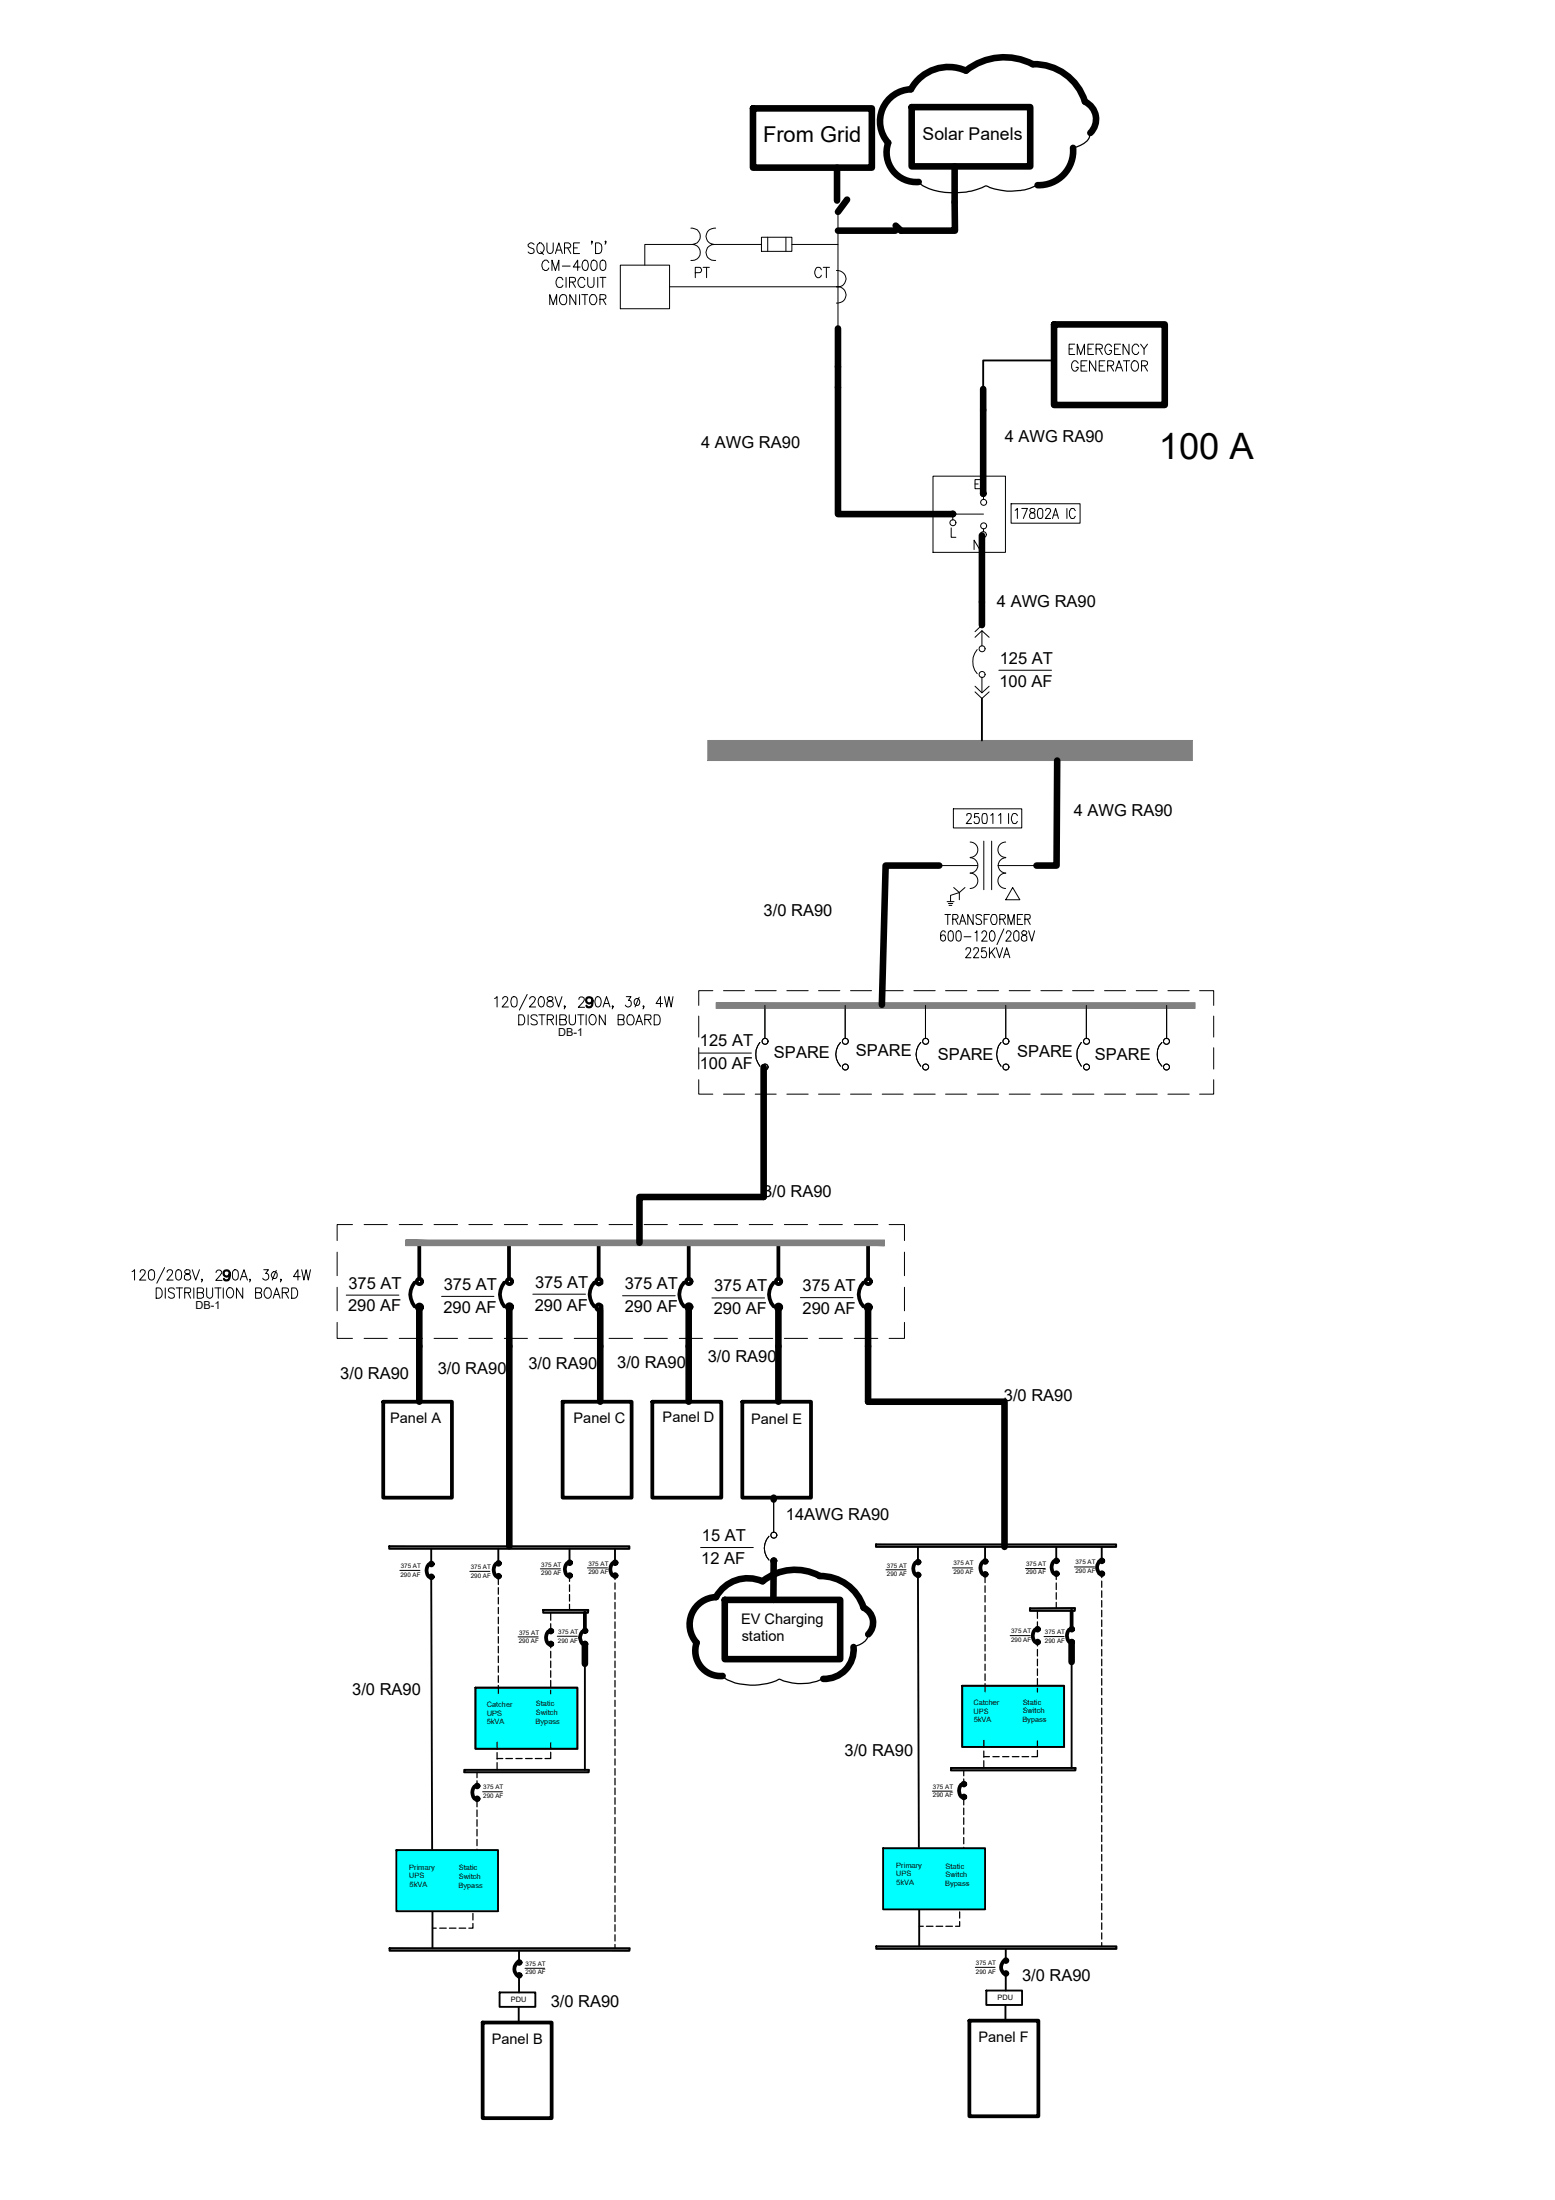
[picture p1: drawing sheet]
<svg xmlns="http://www.w3.org/2000/svg" width="210mm" height="297mm" viewBox="0 0 210 297" stroke-linecap="round" stroke-linejoin="round" font-family="sans-serif">
<!-- layer: PDF_Solid Fills -->
<g fill="#808080" stroke="#808080" stroke-width=".13">
<path d="M73.3 217.4h6.1z"/>
<path d="M73.3 217.4h6.1v.3z"/>
<path d="M139 217.2l6.1-.1z"/>
<path d="M139 217.2h6.1v.3z"/>
<path d="M95.5 102.7h65.5v-2.7zM95.5 100h65.5l-65.5 2.7z"/>
<path d="M96.7 135.4h64.6v.7zM96.7 135.4v.7h64.6z"/>
<path d="M96.7 135.4h64.6v.7zM96.7 135.4v.7h64.6z"/>
<path d="M54.8 167.5h64.6v.7zM54.8 167.5h64.6v.7zM54.8 167.5v.7h64.6zM54.8 167.5v.7h64.6z"/>
<path d="M62.7 239l16.8 .3v-.3zM62.7 239l16.8 .3h-16.8z"/>
<path d="M73.3 217.7h6.1zM73.3 217.4l6.1 .3h-6.1z"/>
<path d="M52.6 263l32.4 .4v-.4zM52.6 263l32.4 .4h-32.4z"/>
<path d="M52.5 208.8l32.5 .3v-.3zM52.5 208.8l32.5 .3h-32.5z"/>
<path d="M128.4 238.7l16.8 .3v-.3zM128.4 238.7l16.8 .3h-16.8z"/>
<path d="M139 217.5h6.1zM139 217.2l6.1 .3h-6.1z"/>
<path d="M118.3 262.8l32.4 .3v-.3zM118.3 262.8l32.4 .3h-32.4z"/>
<path d="M118.2 208.5l32.5 .4v-.4zM118.2 208.5l32.5 .4h-32.5z"/>
</g>
<!-- layer: PDF_Geometry -->
<g fill="none" stroke="#000" stroke-width=".13">
<path d="M72.1 33l-.1-.1a.46 .46 0 0 0-.7 .1 .32 .32 0 0 0 .2 .4l.5 .2a.42 .42 0 0 1-.1 .6 .42 .42 0 0 1-.6-.2M72.6 33l.2-.2h.3a.85 .85 0 0 1 0 1.4 .62 .62 0 0 1-.6-.9zM73 34l.4 .4M73.8 32.8v1a.42 .42 0 0 0 .5 .4 .42 .42 0 0 0 .4-.4v-1M74.1 35.5a.41 .41 0 0 0-.7-.3 .79 .79 0 0 0 .1 1.3 .47 .47 0 0 0 .6-.3M74.5 36.5v-1.4l.5 1.4 .4-1.4v1.4M75 34.2l.4-1.4 .5 1.4M75.1 33.8h.6M75.6 39.9a.47 .47 0 0 1 .6-.1 .47 .47 0 0 1 .3 .5 .6 .6 0 0 1-.6 .8h-.1a.85 .85 0 0 1-.2-1.2zM75.9 35.9h1.1M76 37.8a.48 .48 0 0 0-.6-.4 .48 .48 0 0 0-.3 .6v.3a.48 .48 0 0 0 .3 .5 .48 .48 0 0 0 .6-.3M76.2 33.5l.7-.1a.31 .31 0 0 0 0-.5l-.1-.1h-.6v1.4"/>
<path d="M76.4 37.5v1.3M76.6 33.5l.4 .7M76.9 38.1h.5a.32 .32 0 0 0 .3-.3 .32 .32 0 0 0-.3-.3h-.5v1.3M77.3 38.1l.4 .7M77.4 33.5h.5M77.7 39.8v1.3l-.8-1.3v1.3M78.2 32.8h-.8v1.4h.8M78.2 39.8v1.3M78.3 36.1h-.9l.6-1v1.4M78.5 39.8h.8M78.8 35.2a.33 .33 0 0 1 .5 .2 .72 .72 0 0 1-.3 1.1 .87 .87 0 0 1-.2-1.3zM79 37.8l-.2-.3h-.1a.68 .68 0 0 0-.7 .6 .68 .68 0 0 0 .7 .7l.3-.3"/>
<path d="M79 39.8v1.3M79.3 37.5v.9a.43 .43 0 0 0 .5 .4 .43 .43 0 0 0 .4-.4v-.9M79.7 39.9l.1-.1a.63 .63 0 0 1 .8 .4 .63 .63 0 0 1-.2 .7l-.2 .2a.69 .69 0 0 1-.6-.4 .69 .69 0 0 1 .1-.8zM79.9 32.6v.1v-.2l-.1 .5M79.9 35.2l.2-.1 .3 .1a.98 .98 0 0 1 0 1.2 .33 .33 0 0 1-.6-.1 1.16 1.16 0 0 1 .1-1.1zM80.4 32.8a.78 .78 0 0 1 .8 .4 .78 .78 0 0 1-.2 .9l-.6 .1zM80.7 37.5v1.3M81 37.5h.8M81.2 35.2a.37 .37 0 0 1 .5 .2 1.37 1.37 0 0 1-.1 1 .37 .37 0 0 1-.6-.1 1.37 1.37 0 0 1 .2-1.1zM81.4 37.5v1.3M81.8 32.6l-.1 .1v-.1v-.1l.1 .1-.1 .4M83.7 35.8h6.7v5.9h-6.7z"/>
<path d="M90.4 38.7h22.7h-.2M93.3 30.8a1.11 1.11 0 0 1 1.2 1 1.11 1.11 0 0 1-1 1.2 1.09 1.09 0 0 1 1 1.2 1.09 1.09 0 0 1-1.2 1M93.5 33h-6.5v2.8M93.9 36.8h.5a.36 .36 0 0 0 .3-.3 .36 .36 0 0 0-.3-.4h-.5v1.4M94.9 36.1h.9M95.4 36.1v1.4M96.4 33h6.4M96.6 30.8a1.11 1.11 0 0 0-1.3 1 1.11 1.11 0 0 0 1.1 1.2 1.09 1.09 0 0 0-1.1 1.2 1.09 1.09 0 0 0 1.3 1M102.8 32h4.1v1.9h-4.1zM103.6 32v1.9M106.1 32v1.9M106.9 33h6.2"/>
<path d="M110.9 36.4l-.2-.3a.63 .63 0 0 0-.7 .3 .63 .63 0 0 0 .1 .8 .41 .41 0 0 0 .6 .2l.2-.2M111.1 36.1h.9M111.5 36.1v1.4M112.9 36.5a1.11 1.11 0 0 1 1.3 1 1.11 1.11 0 0 1-1.1 1.2 1.11 1.11 0 0 1 1.1 1.2 1.11 1.11 0 0 1-1.3 1M113.1 28.6v15.8M74.2 41.1v-1.3l.5 1.3 .4-1.3v1.3M81 40.4h.5l.2-.1v-.4l-.7-.1v1.3M81.4 40.4l.4 .7M144.3 47.1h.5M145.1 46.5h-.8v1.4h.8M145.4 47.9v-1.4l.5 1.4 .5-1.4v1.4M145.5 49.1a.47 .47 0 0 0-.6-.3 .88 .88 0 0 0 .1 1.3 .49 .49 0 0 0 .5-.5h-.3"/>
<path d="M145.9 49.4h.5M146.7 48.7h-.8v1.4h.8M146.9 47.1h.4M147.6 46.5h-.7v1.4h.7M147.9 48.7v1.4l-.8-1.4v1.4M148 47.1l.8-.1v-.4l-.3-.1h-.5v1.4M148.4 49.4h.5M148.4 47.1l.4 .8M149.1 48.7h-.7v1.4h.7M149.5 49.4h.5a.36 .36 0 0 0 .3-.6l-.3-.1h-.5v1.4M149.9 49.4l.4 .7M150 46.8a.41 .41 0 0 0-.4-.3 .41 .41 0 0 0-.4 .3 .71 .71 0 0 0 .5 1.1 .46 .46 0 0 0 .3-.6h-.3"/>
<path d="M150.5 47.1h.5M150.6 50.1l.4-1.4 .6 1.4M150.7 49.6h.6M151.3 46.5h-.8v1.4h.8M151.6 48.7h.9M152.1 48.7v1.4M152.4 46.5v1.4l-.8-1.4v1.4M152.8 48.9a.46 .46 0 0 1 .6-.2 .46 .46 0 0 1 .3 .5 .74 .74 0 0 1-.4 .9 .55 .55 0 0 1-.6-.5v-.4zM153.7 46.8l-.2-.3a.72 .72 0 0 0-.7 .5 .72 .72 0 0 0 .3 .8l.4 .1 .2-.4M154 46.5l.4 .6v.8M154.1 49.4h.5a.36 .36 0 0 0 .3-.6l-.3-.1h-.5v1.4M154.5 49.4l.4 .7"/>
<path d="M154.9 46.5l-.5 .6M125.9 64.3h9.8v10.3h-9.8zM128.4 71.3v1.2h.6M128.6 69.8v.4M129 69.4h3.8M131.6 65.3h.4M132.2 72.9v1.3l-.7-1.3v1.3M132.3 64.8h-.7v1.2h.7M132.8 67.1v.3M132.8 71.4v.4M136.5 68h9.3v2.6h-9.3zM137 68.9l.3-.2v1.3"/>
<path d="M137.9 68.7h.8l-.6 1.3M139.1 68.7l-.1 .2 .2 .3a.49 .49 0 0 1 .5 .2 .49 .49 0 0 1 0 .5 .41 .41 0 0 1-.7 0 .41 .41 0 0 1 .3-.7l.3-.1 .1-.2a.42 .42 0 0 0-.6-.2zM140.2 68.7h.4l.2 .2v.9l-.2 .2h-.2a.59 .59 0 0 1-.4-.8zM141.1 68.9l.3-.2h.3a.44 .44 0 0 1-.1 .7l-.5 .6h.7M142.1 70l.4-1.3 .4 1.3M142.2 69.5h.5M144 68.7v1.3M145.2 68.9a.39 .39 0 0 0-.4-.3 .39 .39 0 0 0-.4 .3 .69 .69 0 0 0 .5 1.1l.3-.3M131.6 93.4l.9 .9 1-.9M131.6 92.7l.9 .8 1-.8M131.9 87.7a2.54 2.54 0 0 0 0 3.3M132.5 91.4v2.1"/>
<path d="M132.5 84.4l-.9 .9M132.5 85.2l-.9 .8M133.5 86l-1-.8v2M134.8 90.5h7.1M126.8 116.9h5.2M128.7 109.2h9.2v2.6h-9.2zM128.7 119.8l.8 .7 .8-.7M130.5 110.1v-.2l.4-.1 .2 .1v.3l-.7 1h.7M130.9 117.9a1.04 1.04 0 0 1 1.1 1 1.04 1.04 0 0 1-1.1 1.1M131 113.7a1.04 1.04 0 0 1 1 1 1.04 1.04 0 0 1-1 1.1M131 115.8a1.04 1.04 0 0 1 1 1 1.04 1.04 0 0 1-1 1.1M132.1 109.8h-.5l-.1 .6a.45 .45 0 0 1 .7 .2 .45 .45 0 0 1-.5 .6h-.1l-.1-.3"/>
<path d="M132.7 109.9l.3-.1a.63 .63 0 0 1 .3 .8l-.2 .6a.38 .38 0 0 1-.5-.3l-.1-.5zM132.8 113.6v6.5M133.7 110.1l.3-.3v1.4M133.9 113.6v6.5M134.7 116.9h5.2M134.8 110.1l.3-.3v1.4M135.7 117.9a1.04 1.04 0 0 0-1 1 1.04 1.04 0 0 0 1 1.1M135.8 113.7a1.04 1.04 0 0 0-1.1 1 1.04 1.04 0 0 0 1.1 1.1M135.8 115.8a1.04 1.04 0 0 0-1.1 1 1.04 1.04 0 0 0 1.1 1.1M136.1 109.8v1.4M136.7 119.8l1 1.7h-1.9zM137.3 110.1a.36 .36 0 0 0-.3-.3 .36 .36 0 0 0-.4 .3 .84 .84 0 0 0 .3 1.1 .37 .37 0 0 0 .4-.3"/>
<path d="M66.8 134.8l.3-.2v1.4M67.9 134.9v-.2l.2-.1h.2l.2 .2-.1 .5-.6 .7h.8M69.1 134.6a.4 .4 0 0 1 .7 .2 1.43 1.43 0 0 1-.2 1.1l-.3 .1a.78 .78 0 0 1-.3-1.2zM70 137h.4a.77 .77 0 0 1 0 1.4h-.4zM71.2 134.3l-1.1 2.1M71.3 137v1.4M71.5 134.9a.38 .38 0 0 1 .4-.3 .38 .38 0 0 1 .4 .3l-.2 .4-.6 .7h.8M72.5 137.2a.46 .46 0 0 0-.5-.2 .46 .46 0 0 0-.3 .4l.2 .2 .5 .2 .1 .4a.58 .58 0 0 1-.8 0M72.7 137h.9M72.9 134.6h.2a.78 .78 0 0 1 .3 1.1l-.1 .2-.3 .1a.89 .89 0 0 1-.1-1.4zM73.2 137v1.4M73.9 137.7l.7-.1a.33 .33 0 0 0 .1-.3 .33 .33 0 0 0-.3-.3h-.5v1.4"/>
<path d="M74 134.6l-.1 .3 .2 .2a.58 .58 0 0 1 .6 .6 .43 .43 0 0 1-.8 .2 .43 .43 0 0 1 .3-.7l.3-.2 .1-.2a.44 .44 0 0 0-.6-.2zM74.3 137.7l.4 .7M74.9 134.6l.5 1.4 .5-1.4M75.1 137v1.4M75.6 137.7l.7-.1a.33 .33 0 0 0 .1-.3 .33 .33 0 0 0-.2-.3h-.6v1.4l.7-.1a.38 .38 0 0 0 .2-.4 .38 .38 0 0 0-.3-.2M76.3 135.9l-.1 .1v-.2l.1 .2-.1 .2M76.8 137v1l.2 .3a.47 .47 0 0 0 .7-.3v-1M78 137h.8M78.1 134.9l.1-.2a.43 .43 0 0 1 .6 0 .49 .49 0 0 1-.1 .6l-.6 .7h.8M78.4 137v1.4M79.1 137v1.4M79.7 137.1a.52 .52 0 0 1 .6 0 .52 .52 0 0 1 .2 .7 .48 .48 0 0 1-.5 .6 .48 .48 0 0 1-.5-.6v-.2z"/>
<path d="M80.5 134.6a.37 .37 0 0 1 .6 .2 .91 .91 0 0 1-.3 1.2h-.2a.99 .99 0 0 1-.1-1.4zM81.4 136l.5-1.4 .4 1.4M81.6 135.5h.6M81.7 137v1.4l-.8-1.4v1.4M82.8 135.9l-.1 .1v-.2l.1 .2-.2 .2M83.4 137.7l.8-.1v-.2v-.3l-.8-.1v1.4l.8-.1v-.4v-.2h-.3M84.5 134.6h.7l-.4 .5a.44 .44 0 0 1 .4 .7 .44 .44 0 0 1-.8-.1M84.8 137.1a.68 .68 0 0 1 .8 .3 .68 .68 0 0 1-.1 .8 .47 .47 0 0 1-.6 .2 .47 .47 0 0 1-.3-.5l.1-.5zM85.8 138.4l.5-1.4 .4 1.4M86 137.9h.6M86.3 134.6l-.6 1.4M86.9 135.9v.1l-.1-.1 .1-.1v.1l-.1 .3"/>
<path d="M87 137.7l.8-.1 .1-.2-.1-.3-.8-.1v1.4M87.5 137.7l.4 .7M88.3 137h.4a.77 .77 0 0 1 0 1.4h-.4zM89.5 135.5h-.9l.6-.9v1.4M89.7 134.6l.3 1.4 .3-1.4 .3 1.4 .2-1.4M94.3 137.2v2.8M96.2 133.8h-1.9v1.9M97.7 133.8h2.8M101.9 133.8h2.9M103.3 135.7v4.5M106.2 133.8h2.9M110.5 133.8h2.9"/>
<path d="M114.1 135.7v4.5M114.8 133.8h2.8M119.1 133.8h2.8M123.4 133.8h2.8M124.9 135.7v4.5M127.6 123.5h.7M127.6 125.9v-.1l-.3-.1a1.03 1.03 0 0 0-.2 1.3l.2 .1a.43 .43 0 0 0 .3-.5 .43 .43 0 0 0-.3-.4l-.2 .1-.1 .3M127.6 133.8h2.9M127.8 121.7h1M127.9 123.5v1.3M128 122h.6M128.1 125.8l.3-.1a.66 .66 0 0 1 .3 .8l-.1 .5-.3 .1a.62 .62 0 0 1-.3-.8z"/>
<path d="M128.1 122.2h.4M128.6 124.1l.6-.1 .1-.1-.1-.3-.6-.1v1.3M128.9 124.1l.4 .7M129.2 125.8l.3-.1a.66 .66 0 0 1 .3 .8l-.2 .5-.2 .1a.62 .62 0 0 1-.4-.8zM129.5 121.5v-1l-1.2 .4v.8M129.5 124.8l.4-1.3 .5 1.3M129.7 124.4h.5M130.1 126.5h1M130.4 128.3v-.3h.2h.4v.5l-.7 .8h.8M131.4 123.5v1.3l-.8-1.3v1.3M131.4 128.3l.1-.3h.4h.1a.49 .49 0 0 1-.1 .6l-.5 .7h.7M131.6 125.9l.3-.2v1.4"/>
<path d="M132 133.8h2.8M132.5 123.6a.43 .43 0 0 0-.4-.1 .43 .43 0 0 0-.4 .3l.1 .2 .6 .2a.38 .38 0 0 1-.1 .6 .38 .38 0 0 1-.6-.2M132.5 126a.34 .34 0 0 1 .5-.3 .34 .34 0 0 1 .1 .5l-.6 .9h.8M132.8 124.1h.5M133.1 128h-.6v.5a.45 .45 0 0 1 .7 .3 .45 .45 0 0 1-.5 .5h-.2v-.2M133.6 123.5h-.8v1.3M133.6 128v1.3M133.7 125.8l.2-.1a.75 .75 0 0 1 .4 .7 .75 .75 0 0 1-.4 .7 1.03 1.03 0 0 1-.2-1.3zM133.8 128.5l.5 .8M133.9 123.5a.42 .42 0 0 1 .5 0 .42 .42 0 0 1 .2 .5v.3a.4 .4 0 0 1-.3 .5 .4 .4 0 0 1-.5-.3 .94 .94 0 0 1 .1-1zM134.3 128l-.7 .8M134.5 128l.4 1.3 .4-1.3"/>
<path d="M135 124.1l.6-.1 .1-.1-.1-.3-.6-.1v1.3M135.3 124.1l.4 .7M135.5 129.3l.4-1.3 .4 1.3M135.5 125.4l-.9 2.1M135.6 128.8h.5M135.8 135.7v4.5M135.8 126l.2-.3 .4 .1a.29 .29 0 0 1 0 .4l-.6 .9h.7M136.1 124.8v-1.3l.4 1.3 .4-1.3v1.3M136.2 133.8h2.9M137 125.8l.3-.1a.6 .6 0 0 1 .2 .8v.3l-.2 .3h-.1a.62 .62 0 0 1-.4-.8zM137.3 124.1h.5M138 125.8a.28 .28 0 0 0 .1 .4 .46 .46 0 0 1 .5 .2 .46 .46 0 0 1-.1 .6 .41 .41 0 0 1-.6-.2 .41 .41 0 0 1 .3-.5 .36 .36 0 0 0 .4-.4 .38 .38 0 0 0-.6-.1z"/>
<path d="M138 123.5h-.7v1.3h.7M138.3 124.1l.7-.1 .1-.1-.1-.3-.7-.1v1.3M138.7 124.1l.4 .7M138.9 125.7l.4 1.4 .4-1.4M140.5 133.8h2.9M144.8 133.8h2.9M146.6 135.7v4.5M149.1 133.8h2.8M153.4 133.8h2.8M157.5 135.7v4.5M157.6 133.8h2.9M161.9 133.8h1.9v1.9"/>
<path d="M163.8 137.2v2.8M94.3 145.8v1.9h1.9M94.3 141.5v2.8M94.4 142.2h7M97.7 147.7h2.8M101.9 147.7h2.9M102.6 140.7a2.63 2.63 0 0 0 0 3.3M106.2 147.7h2.9M110.5 147.7h2.9M113.5 140.7a2.36 2.36 0 0 0 0 3.3M114.8 147.7h2.8M119.1 147.7h2.8"/>
<path d="M123.4 147.7h2.8M124.3 140.7a2.36 2.36 0 0 0 0 3.3M127.6 147.7h2.9M132 147.7h2.8M135.1 140.7a2.48 2.48 0 0 0 0 3.3M136.2 147.7h2.9M140.5 147.7h2.9M144.8 147.7h2.9M146 140.7a2.48 2.48 0 0 0 0 3.3M149.1 147.7h2.8M153.4 147.7h2.8M156.8 140.7a2.36 2.36 0 0 0 0 3.3"/>
<path d="M157.6 147.7h2.9M163.8 145.8v1.9h-1.9M163.8 141.5v2.8M17.8 171.7l.4-.3v1.4M18.9 171.8l.1-.2 .1-.2h.3l.2 .3-.2 .5-.6 .6h.9M20.2 171.5a.4 .4 0 0 1 .6 .2 1.43 1.43 0 0 1-.1 1 .41 .41 0 0 1-.6-.1 1.37 1.37 0 0 1 .1-1.1zM21.1 173.9a.73 .73 0 0 1 .8 .4 .73 .73 0 0 1-.3 .9l-.5 .1zM22.2 171.1l-1 2.2M22.3 173.9v1.4M22.6 171.8v-.1a.44 .44 0 0 1 .5-.3l.2 .3-.1 .2-.7 .9h.9M23.5 174.1a.4 .4 0 0 0-.5-.2 .4 .4 0 0 0-.2 .5l.5 .2a.36 .36 0 0 1 .2 .6 .5 .5 0 0 1-.8-.1M23.8 173.9h.8"/>
<path d="M23.9 171.5a.37 .37 0 0 1 .6 .2 1.43 1.43 0 0 1-.2 1 .37 .37 0 0 1-.6-.1 1.37 1.37 0 0 1 .2-1.1zM24.2 173.9v1.4M24.9 174.5h.8v-.2v-.4h-.8v1.4M25 171.5l-.1 .3 .2 .1a.59 .59 0 0 1 .6 .7 .45 .45 0 0 1-.6 .2 .45 .45 0 0 1-.2-.6l.6-.3a.27 .27 0 0 0 .1-.4l-.2-.1zM25.4 174.5l.3 .8M26 171.4l.4 1.4 .5-1.4M26.2 173.9v1.4M26.6 174.5h.6a.32 .32 0 0 0 .3-.3 .32 .32 0 0 0-.3-.3h-.6v1.4h.6l.2-.1a.41 .41 0 0 0-.2-.7M27.3 172.7v.1l-.1-.1h.1l-.1 .4M27.9 173.9v1a.4 .4 0 0 0 .4 .4 .4 .4 0 0 0 .4-.4v-1M29 173.9h.8M29.2 171.8v-.1a.44 .44 0 0 1 .5-.2l.2 .2v.2l-.8 1h.9"/>
<path d="M29.5 173.9v1.4M30.1 173.9v1.4M30.8 174a.52 .52 0 0 1 .6 0 .52 .52 0 0 1 .1 .7 .48 .48 0 0 1-.4 .5 .48 .48 0 0 1-.5-.5v-.3zM31.5 171.5a.37 .37 0 0 1 .6 .2 1.43 1.43 0 0 1-.1 1 .37 .37 0 0 1-.6-.1 1.37 1.37 0 0 1 .1-1.1zM32.4 172.8l.5-1.4 .5 1.4M32.6 172.4h.6M32.8 173.9v1.4l-.9-1.4v1.4M33.8 172.7l-.1 .1v-.1h.1l-.1 .4M34.5 174.5h.5a.32 .32 0 0 0 .3-.3 .32 .32 0 0 0-.3-.3h-.5v1.4h.5l.3-.1a.41 .41 0 0 0-.3-.7M35.6 171.4h.6l-.3 .5a.44 .44 0 0 1 .3 .7 .44 .44 0 0 1-.7 0M35.9 173.9a.47 .47 0 0 1 .5 0 .47 .47 0 0 1 .2 .5 .65 .65 0 0 1-.6 .9 .86 .86 0 0 1-.1-1.4zM36.9 175.3l.4-1.4 .5 1.4"/>
<path d="M36.9 171.7a.46 .46 0 0 1 .5 .5 .46 .46 0 0 1-.6 .4 .52 .52 0 0 1 .1-.9zM37 174.8h.6M37.3 171.5l-.6 1.3M38 172.7l-.1 .1-.1-.1h.2l-.2 .4M38.1 174.5h.7l.1-.2v-.3l-.3-.1h-.5v1.4M38.5 174.5l.4 .8M39.4 173.9h.6a.87 .87 0 0 1-.2 1.4h-.4zM40.5 172.4h-.9l.6-1v1.4M40.7 171.4l.3 1.4 .3-1.4 .3 1.4 .3-1.4M45.5 178.5v2.2h2.1M45.5 169.1v3.1M45.5 173.8v3.2"/>
<path d="M46.7 174.9h7.1M47.6 165.3h-2.1v2.2M49.1 165.3h3.2M53.9 165.3h3.1M58.6 165.3h3.2M59.6 175h7.1M63.3 165.3h3.2M68.1 165.3h3.1M71.9 174.7h7.1M72.8 165.3h3.1M77.5 165.3h3.1M82.2 165.3h3.2"/>
<path d="M84 174.9h7.1M87 165.3h3.1M91.7 165.3h3.1M96.1 175.2h7.1M96.4 165.3h3.2M101.1 165.3h3.2M105.9 165.3h3.1M108 175.2h7.1M110.6 165.3h3.1M115.3 165.3h3.2M120 165.3h2.1v2.2M122.1 178.5v2.2h-2.1"/>
<path d="M122.1 169.1v3.1M122.1 173.8v3.2M49.1 180.7h3.2M53.9 180.7h3.1M58.6 180.7h3.2M63.3 180.7h3.2M68.1 180.7h3.1M72.8 180.7h3.1M77.5 180.7h3.1M82.2 180.7h3.2M87 180.7h3.1M91.7 180.7h3.1"/>
<path d="M96.4 180.7h3.2M101.1 180.7h3.2M105.9 180.7h3.1M110.6 180.7h3.1M115.3 180.7h3.2M54 212h2.7M63.4 212.2h2.7M72.9 211.8h2.7M79.3 211.7h2.7M94.6 208.9h7.1M103.8 207.4a2.36 2.36 0 0 0 0 3.2M104.4 202.5v4.4"/>
<path d="M119.6 211.9h2.7M128.6 211.7h2.7M138.4 211.8h2.7M145 211.6h2.7M69.9 221h2.7M75.2 220.9h2.7M136.4 220.8h2.7M140.9 221h2.7M65.2 241.9h2.6M125.9 241.8h2.6M70.9 265.8h2.6M131.7 265.6h2.6"/>
<circle cx="128.6" cy="69.4" r=".4"/>
<circle cx="128.6" cy="70.6" r=".4"/>
<circle cx="132.7" cy="66.6" r=".4"/>
<circle cx="132.7" cy="72.2" r=".4"/>
<circle cx="132.8" cy="71" r=".4"/>
<circle cx="132.8" cy="67.8" r=".4"/>
<circle cx="132.6" cy="91.1" r=".4"/>
<circle cx="132.6" cy="87.6" r=".4"/>
<circle cx="86" cy="135.3" r=".44"/>
<circle cx="103.3" cy="140.6" r=".4"/>
<circle cx="103.3" cy="144.1" r=".4"/>
<circle cx="114.1" cy="144.1" r=".4"/>
<circle cx="114.1" cy="140.6" r=".4"/>
<circle cx="124.9" cy="144.1" r=".4"/>
<circle cx="124.9" cy="140.6" r=".4"/>
<circle cx="135.8" cy="140.6" r=".4"/>
<circle cx="135.8" cy="144.1" r=".4"/>
<circle cx="146.7" cy="140.6" r=".4"/>
<circle cx="146.7" cy="144.1" r=".4"/>
<circle cx="157.5" cy="144.1" r=".4"/>
<circle cx="157.5" cy="140.6" r=".4"/>
<circle cx="104.5" cy="207.3" r=".4"/>
<circle cx="104.5" cy="210.7" r=".4"/>
</g>
<!-- layer: 0 -->
<g fill="none" stroke="#000" stroke-width=".25">
<path d="M142.2 48.7h-9.5v3.8M132.5 94.3v5.7M64.2 227.9h13.7v8.2h-13.7zM129.9 227.6h13.7v8.3h-13.7zM53.5 249.8h13.7v8.2h-13.7zM58.4 257.2v5.8M119.2 249.5h13.8v8.3h-13.8zM124.1 256.9v5.9M67.4 269h4.9v2h-4.9zM70 271v2M70.1 263.4v1.6M70.1 266.7v2.3"/>
<path d="M133.1 268.8h4.9v1.9h-4.9zM135.7 270.7v2.1M135.8 263.1v1.6M135.8 266.5v2.3"/>
</g>
<g fill="none" stroke="#000" stroke-width=".89">
<path d="M101.6 14.6h16.1v8h-16.1zM123.1 14.5h16v8h-16zM130.4 9.5a5.8 5.8 0 0 0-7.4 2.6 4.3 4.3 0 0 0-3.9 2.6 4.3 4.3 0 0 0 .8 4.6 4 4 0 0 0 4.1 5.3M139.4 8.7a8.3 8.3 0 0 0-9 .8M139.4 8.7a7.2 7.2 0 0 1 7 5M144.8 20a4.6 4.6 0 0 1-4.7 5M146.5 13.7a2.6 2.6 0 0 1 .7 4.2M113 22.6v4.5M113.1 31.1h7.8M114.3 27l-1.2 1.6M128.9 22.5v8.6h-7.3l-.7-.6M113.1 44.4v25h15.5"/>
<path d="M132.7 52.5v14.2M142.3 43.8h14.9v10.9h-14.9zM132.5 72.3v9M132.5 81.3v3.1M126.8 116.9h-7.3l-.5 18.8M142.7 102.7l-.1 14.2h-2.7M103.1 144.1v17.5h-16.8v6.2M56.6 176.5v12.8M68.7 176.5v32.3M81 176.9v12.4M93 176.5v12.8M105.1 176.5v12.8"/>
<path d="M117.2 176.5v12.8h18.4v19.6M97.8 216h15.6v8h-15.6zM102.9 213.5a4.9 4.9 0 0 0-6.2 2.1 3.7 3.7 0 0 0-3.3 2.3 3.7 3.7 0 0 0 .6 3.9M104.4 210.8v5.2M104.4 202.2v.3M110.6 212.8a7 7 0 0 0-7.6 .7M110.6 212.8a6.1 6.1 0 0 1 6 4.3M116.6 217.1a2.22 2.22 0 0 1 .6 3.6M79 222v2.6M94 221.8a3.4 3.4 0 0 0 3.5 4.5M115.2 222.4a4 4 0 0 1-4.1 4.3M144.7 221.7v2.7"/>
</g>
<!-- layer: PDF_Geometry -->
<path d="M80 135.1a.43 .43 0 0 1-.6 .3 .43 .43 0 0 1-.2-.7 .43 .43 0 0 1 .7 .1 1.36 1.36 0 0 1-.1 1.2 .45 .45 0 0 1-.6-.2M31 171.9a.42 .42 0 0 1-.5 .4 .42 .42 0 0 1-.2-.6 .42 .42 0 0 1 .6 0 1.18 1.18 0 0 1-.1 1.1 .42 .42 0 0 1-.6-.1" fill="none" stroke="#000" stroke-width=".3"/>
<g fill="none" stroke="#000" stroke-width=".51">
<path d="M56 173.2a2.48 2.48 0 0 0 0 3.2M56.6 168.2v4.5M68.1 173.2a2.48 2.48 0 0 0 0 3.2M68.7 168.2v4.5M80.2 173.2a2.36 2.36 0 0 0 0 3.2M80.8 168.2v4.5M92.3 173.2a2.36 2.36 0 0 0 0 3.2M93 168.2v4.5M104.4 173.2a2.36 2.36 0 0 0 0 3.2M105.1 168.2v4.5M116.5 173.2a2.36 2.36 0 0 0 0 3.2M117.2 168.2v4.5"/>
<path d="M51.7 189.3h9.3v12.9h-9.3zM75.9 189.3h9.4v12.9h-9.4zM88.1 189.3h9.3v12.9h-9.3zM100.2 189.3h9.3v12.9h-9.3zM57.9 211.2a1.3 1.3 0 0 0 0 1.7M66.9 211.1a1.3 1.3 0 0 0 0 1.7M76.5 211.1a1.3 1.3 0 0 0 0 1.6M79 217.7v2.3M82.7 211.1a1.3 1.3 0 0 0 0 1.6M123.6 211a1.3 1.3 0 0 0 0 1.6M132.6 210.9a1.3 1.3 0 0 0 0 1.6M142.2 210.8a1.3 1.3 0 0 0 0 1.7"/>
<path d="M144.7 217.5v2.3M148.4 210.8a1.3 1.3 0 0 0 0 1.7M65.2 228.6h4.8v6.6h-4.8zM71.9 228.7h4.7v6.6h-4.7zM74 220.3a1.3 1.3 0 0 0 0 1.6M78.6 220.3a1.17 1.17 0 0 0 0 1.6M130.9 228.4h4.8v6.6h-4.8zM137.6 228.5h4.7v6.6h-4.7zM139.7 220a1.3 1.3 0 0 0 0 1.7M144.3 220a1.3 1.3 0 0 0 0 1.7M54.7 250.6h4.7v6.6h-4.7zM61.3 250.7h4.8v6.6h-4.8z"/>
<path d="M64.1 241.2a1.3 1.3 0 0 0 0 1.7M120.4 250.4h4.7v6.5h-4.7zM127 250.4h4.8v6.6h-4.8zM129.8 240.9a1.3 1.3 0 0 0 0 1.7M65.2 273.1h9.3v12.9h-9.3zM69.8 265a1.17 1.17 0 0 0 0 1.7M130.9 272.8h9.3v12.9h-9.3zM135.5 264.8a1.17 1.17 0 0 0 0 1.6"/>
<circle cx="56.6" cy="173" r=".36"/>
<circle cx="56.6" cy="176.5" r=".36"/>
<circle cx="68.8" cy="176.5" r=".36"/>
<circle cx="68.8" cy="173" r=".36"/>
<circle cx="80.9" cy="173" r=".38"/>
<circle cx="80.9" cy="176.5" r=".38"/>
<circle cx="93" cy="173" r=".36"/>
<circle cx="93" cy="176.5" r=".36"/>
<circle cx="105.1" cy="176.5" r=".36"/>
<circle cx="105.1" cy="173" r=".36"/>
<circle cx="117.2" cy="176.5" r=".36"/>
<circle cx="117.2" cy="173" r=".36"/>
<circle cx="58.2" cy="212.9" r=".19"/>
<circle cx="58.2" cy="211.2" r=".19"/>
<circle cx="67.3" cy="211.1" r=".19"/>
<circle cx="67.3" cy="212.8" r=".19"/>
<circle cx="76.9" cy="212.7" r=".19"/>
<circle cx="76.9" cy="211" r=".19"/>
<circle cx="83" cy="211" r=".19"/>
<circle cx="83" cy="212.7" r=".19"/>
<circle cx="123.9" cy="212.6" r=".19"/>
<circle cx="123.9" cy="210.9" r=".19"/>
<circle cx="133" cy="212.6" r=".19"/>
<circle cx="133" cy="210.8" r=".19"/>
<circle cx="140.1" cy="220" r=".19"/>
<circle cx="142.6" cy="212.5" r=".19"/>
<circle cx="142.6" cy="210.7" r=".19"/>
<circle cx="144.7" cy="220" r=".19"/>
<circle cx="148.7" cy="212.5" r=".19"/>
<circle cx="148.7" cy="210.7" r=".19"/>
<circle cx="74.4" cy="222" r=".19"/>
<circle cx="74.4" cy="220.2" r=".19"/>
<circle cx="79" cy="222" r=".19"/>
<circle cx="79" cy="220.2" r=".19"/>
<circle cx="140.1" cy="221.7" r=".19"/>
<circle cx="144.7" cy="221.7" r=".19"/>
<circle cx="64.4" cy="241.1" r=".19"/>
<circle cx="64.4" cy="242.9" r=".19"/>
<circle cx="130.1" cy="242.6" r=".19"/>
<circle cx="130.1" cy="240.9" r=".19"/>
<circle cx="70.1" cy="265" r=".19"/>
<circle cx="70.1" cy="266.7" r=".19"/>
<circle cx="135.8" cy="264.7" r=".19"/>
<circle cx="135.8" cy="266.5" r=".19"/>
</g>
<!-- layer: 0 -->
<g fill="#0ff" stroke="#0ff" stroke-width=".13">
<path d="M64.2 227.9l13.7 8.2v-8.2zM64.2 227.9l13.7 8.2h-13.7z"/>
<path d="M53.5 249.8l13.7 8.2v-8.2zM53.5 249.8l13.7 8.2h-13.7z"/>
<path d="M129.9 227.6l13.7 8.3v-8.3zM129.9 227.6l13.7 8.3h-13.7z"/>
<path d="M119.2 249.5l13.8 8.3v-8.3zM119.2 249.5l13.8 8.3h-13.8z"/>
</g>
<path d="M64.2 227.9h13.7v8.2h-13.7zM129.9 227.6h13.7v8.3h-13.7z" fill="none" stroke="#636466" stroke-width=".25"/>
<!-- layer: PDF_Solid Fills -->
<g fill="none" stroke="#000" stroke-width=".25">
<path d="M52.5 208.8h32.5v.3h-32.5zM58.2 209.1v2.1M58.2 212.9l.1 37.7M67.3 209.1v2M73.3 217.4h6.1v.3h-6.1zM76.9 209.1v1.9M83 209.1v1.9M118.2 208.5h32.5v.4h-32.5zM123.9 208.9v2M123.9 212.7l.1 37.7M133 208.9v1.9M139 217.2l6.1-.1v.4h-6.1z"/>
<path d="M142.6 208.9v1.9M148.7 208.9v1.9M62.7 239h16.8v.3h-16.8zM79 224.6v14.4M128.4 238.7h16.8v.3h-16.8zM144.7 224.4v14.3M52.6 263h32.4v.4h-32.4zM118.3 262.8h32.4v.3h-32.4z"/>
</g>
<!-- layer: dotted -->
<g fill="none" stroke="#000" stroke-width=".17">
<path d="M67.3 212.8v1.1M67.3 214.4v.9M67.3 215.7v.9M67.3 217v.9M67.3 218.3v.9M67.3 219.7v.8M74.3 217.7v1.1M74.3 219.2v1M76.9 212.8v.7M76.9 214v.9M76.9 215.3v.9M76.9 216.6v.8"/>
<path d="M83 212.8v.5M83 213.7v.9M83 215v.9M83 216.4v.8M83 217.7v.9M83 219v.9M133 212.6v1.1M133 214.1v.9M133 215.4v.9M133 216.8v.8M133 218.1v.9M133 219.4v.9"/>
<path d="M140 217.5v1M140 219v1M142.6 212.5v.8M142.6 213.7v.9M142.6 215v.9M142.6 216.4v.7M148.7 212.5v.5M148.7 213.5v.8M148.7 214.8v.9M148.7 216.1v.9M148.7 217.4v.9M148.7 218.7v.9"/>
<path d="M64.4 239.3v.7M67.1 235.2v1M67.1 236.6v.9M67.1 238v1M67.1 237.4h.8M67.3 221v.9M67.3 222.3v.9M67.3 223.6v.9M67.3 224.9v.9M67.3 226.3v.8M67.3 227.6v1M68.3 237.4h.9"/>
<path d="M69.6 237.4h.9M71 237.4h.8M72.3 237.4h.9M74.3 236.6v.8h-.7M74.3 222v.5M74.3 223v.8M74.3 224.3v.9M74.3 225.6v.9M74.3 226.9v.9M74.3 228.2v.5M74.3 235.3v.8M83 220.3v.9"/>
<path d="M83 221.6v.9M83 223v.8M83 224.3v.9M83 225.6v.9M83 226.9v.9M83 228.2v.9M83 229.6v.8M83 230.9v.9M83 232.2v.9M83 233.5v.9M83 234.8v.9M83 236.1v.9"/>
<path d="M83 237.5v.8M83 238.8v.9M130.1 239v.8M132.8 235v1M132.8 236.4v.9M132.8 237.7v1M132.8 237.2h.8M133 220.7v.9M133 222v.9M133 223.3v.9M133 224.7v.8M133 226v.9"/>
<path d="M133 227.3v1.1M134 237.2h.9M135.3 237.2h.9M136.7 237.2h.8M138 237.2h.9M140 236.3v.9h-.7M140 221.7v.5M140 222.7v.9M140 224v.9M140 225.3v.9M140 226.6v.9M140 228v.5"/>
<path d="M140 235.1v.8M148.7 220v.9M148.7 221.4v.8M148.7 222.7v.9M148.7 224v.9M148.7 225.3v.9M148.7 226.6v.9M148.7 228v.8M148.7 229.3v.9M148.7 230.6v.9M148.7 231.9v.9M148.7 233.2v.9"/>
<path d="M148.7 234.6v.8M148.7 235.9v.9M148.7 237.2v.9M148.7 238.5v.9M148.7 239.8v.9M63.8 259.7v.6h-.5M63.8 257.3v.6M63.8 258.3v.9M64.4 240.4v.8M64.4 242.9v1.1M64.4 244.4v.9M64.4 245.7v.9"/>
<path d="M64.4 247v.9M64.4 248.4v.8M64.4 249.7v1M83 240.1v.9M83 241.4v.9M83 242.7v.9M83 244v.9M83 245.4v.8M83 246.7v.9M83 248v.9M83 249.3v.9M83 250.6v.9"/>
<path d="M83 252v.8M83 253.3v.9M83 254.6v.9M83 255.9v.9M83 257.2v.9M83 258.6v.8M83 259.9v.9M129.5 259.4v.7h-.5M129.5 257v.7M129.5 258.1v.9M130.1 240.2v.7M130.1 242.6v1.1"/>
<path d="M130.1 244.1v.9M130.1 245.4v.9M130.1 246.8v.8M130.1 248.1v.8M130.1 249.4v1M148.7 241.2v.8M148.7 242.5v.9M148.7 243.8v.9M148.7 245.1v.9M148.7 246.5v.8M148.7 247.8v.9M148.7 249.1v.9"/>
<path d="M148.7 250.4v.9M148.7 251.7v.9M148.7 253.1v.8M148.7 254.4v.9M148.7 255.7v.9M148.7 257v.9M148.7 258.3v.9M148.7 259.6v.9M58.4 260.3h.5M59.4 260.3h.8M60.7 260.3h.9M62 260.3h.9"/>
<path d="M83 261.2v.9M83 262.5v.5M124.1 260.1h.5M125.1 260.1h.8M126.4 260.1h.9M127.7 260.1h.9M148.7 261v.8M148.7 262.3v.5"/>
</g>
<!-- layer: Layer 1 -->
<path d="M147.2 18a1.79 1.79 0 0 1-1.4 1.6l-1 .4M124 24.6l.5 .4a10.1 10.1 0 0 0 8.6 .1h.1a7.5 7.5 0 0 0 2.7 .7h.2a7.8 7.8 0 0 0 3.6-.7l.3-.1M97.5 226.3a6.1 6.1 0 0 0 3.8 1.2 9.1 9.1 0 0 0 3.9-.8 6.9 6.9 0 0 0 5.7 0h.2M117.2 220.7a1.65 1.65 0 0 1-1.2 1.4l-.8 .3" fill="none" stroke="#000" stroke-width=".17"/>
<text font-size="4.9" x="156.4" y="62">100 A</text>
<text font-size="2.9" x="103" y="19.1">From Grid</text>
<text font-size="2.4" x="124.5" y="18.9">Solar Panels</text>
<g font-size="2.2">
<text x="135.6" y="59.7">4 AWG RA90</text>
<text x="94.7" y="60.4">4 AWG RA90</text>
<text x="134.6" y="82">4 AWG RA90</text>
<text x="135" y="89.6">125 AT</text>
<text x="134.9" y="92.7">100 AF</text>
<text x="144.9" y="110.2">4 AWG RA90</text>
<text x="103.1" y="123.6">3/0 RA90</text>
<text x="94.5" y="141.3">125 AT</text>
<text x="104.5" y="142.9">SPARE</text>
<text x="115.5" y="142.6">SPARE</text>
<text x="126.6" y="143.2">SPARE</text>
<text x="137.3" y="142.7">SPARE</text>
<text x="147.8" y="143.1">SPARE</text>
<text x="94.4" y="144.4">100 AF</text>
<text x="103" y="161.6">3/0 RA90</text>
<text x="47" y="174">375 AT</text>
<text x="72.2" y="173.9">375 AT</text>
<text x="47" y="177.1">290 AF</text>
<text x="59.9" y="177.2">290 AF</text>
<text x="59.9" y="174.1">375 AT</text>
<text x="72.2" y="177">290 AF</text>
<text x="84.3" y="174.1">375 AT</text>
<text x="84.3" y="177.2">290 AF</text>
<text x="96.4" y="177.4">290 AF</text>
<text x="96.4" y="174.4">375 AT</text>
<text x="108.3" y="174.4">375 AT</text>
<text x="108.3" y="177.4">290 AF</text>
<text x="59.1" y="185.5">3/0 RA90</text>
<text x="71.3" y="184.8">3/0 RA90</text>
<text x="83.3" y="184.6">3/0 RA90</text>
<text x="95.5" y="183.9">3/0 RA90</text>
<text x="45.9" y="186.2">3/0 RA90</text>
<text x="135.5" y="189.2">3/0 RA90</text>
<text x="94.7" y="208.1">15 AT</text>
<text x="106.1" y="205.3">14AWG RA90</text>
<text x="94.7" y="211.2">12 AF</text>
<text x="47.5" y="228.8">3/0 RA90</text>
<text x="114" y="237.1">3/0 RA90</text>
<text x="138" y="267.4">3/0 RA90</text>
<text x="74.3" y="271">3/0 RA90</text>
</g>
<g font-size="2">
<text x="52.7" y="192.1">Panel A</text>
<text x="77.4" y="192.1">Panel C</text>
<text x="89.5" y="192">Panel D</text>
<text x="101.4" y="192.2">Panel E</text>
<text x="100" y="219.3">EV Charging</text>
<text x="100.1" y="221.6">station</text>
<text x="66.4" y="275.9">Panel B</text>
<text x="132.1" y="275.7">Panel F</text>
</g>
<g font-size="1.5">
<text x="75.4" y="139.9">DB-1</text>
<text x="26.4" y="176.8">DB-1</text>
</g>
<g font-size="1">
<text x="65.7" y="230.4">Catcher</text>
<text x="65.7" y="231.6">UPS</text>
<text x="65.7" y="232.8">5kVA</text>
<text x="72.3" y="232.8">Bypass</text>
<text x="72.3" y="230.4">Static</text>
<text x="72.3" y="231.6">Switch</text>
<text x="131.4" y="230.2">Catcher</text>
<text x="131.4" y="231.4">UPS</text>
<text x="131.4" y="232.6">5kVA</text>
<text x="138" y="232.6">Bypass</text>
<text x="138" y="230.2">Static</text>
<text x="138" y="231.3">Switch</text>
<text x="55.2" y="252.4">Primary</text>
<text x="55.2" y="253.6">UPS</text>
<text x="55.3" y="254.8">5kVA</text>
<text x="61.9" y="255">Bypass</text>
<text x="61.9" y="252.5">Static</text>
<text x="61.9" y="253.7">Switch</text>
<text x="121" y="252.2">Primary</text>
<text x="121" y="253.4">UPS</text>
<text x="121" y="254.5">5kVA</text>
<text x="127.6" y="254.7">Bypass</text>
<text x="127.6" y="252.3">Static</text>
<text x="127.6" y="253.5">Switch</text>
<text x="134.7" y="270">PDU</text>
<text x="69" y="270.2">PDU</text>
</g>
<g font-size=".8">
<text x="54.1" y="212.9">290 AF</text>
<text x="54.1" y="211.7">375 AT</text>
<text x="63.5" y="211.9">375 AT</text>
<text x="63.5" y="213">290 AF</text>
<text x="73.1" y="211.5">375 AT</text>
<text x="73.1" y="212.7">290 AF</text>
<text x="79.4" y="211.4">375 AT</text>
<text x="79.4" y="212.5">290 AF</text>
<text x="119.7" y="211.7">375 AT</text>
<text x="119.7" y="212.8">290 AF</text>
<text x="128.7" y="211.4">375 AT</text>
<text x="128.7" y="212.5">290 AF</text>
<text x="138.5" y="211.4">375 AT</text>
<text x="138.5" y="212.6">290 AF</text>
<text x="145.2" y="211.2">375 AT</text>
<text x="145.2" y="212.4">290 AF</text>
<text x="70" y="221.9">290 AF</text>
<text x="70.1" y="220.7">375 AT</text>
<text x="75.3" y="221.8">290 AF</text>
<text x="75.4" y="220.6">375 AT</text>
<text x="136.5" y="220.5">375 AT</text>
<text x="136.5" y="221.6">290 AF</text>
<text x="141.1" y="220.6">375 AT</text>
<text x="141.1" y="221.8">290 AF</text>
<text x="65.2" y="241.6">375 AT</text>
<text x="65.2" y="242.8">290 AF</text>
<text x="125.9" y="241.5">375 AT</text>
<text x="125.9" y="242.7">290 AF</text>
<text x="71" y="265.4">375 AT</text>
<text x="71" y="266.6">290 AF</text>
<text x="131.7" y="265.3">375 AT</text>
<text x="131.7" y="266.5">290 AF</text>
</g>
</svg>
